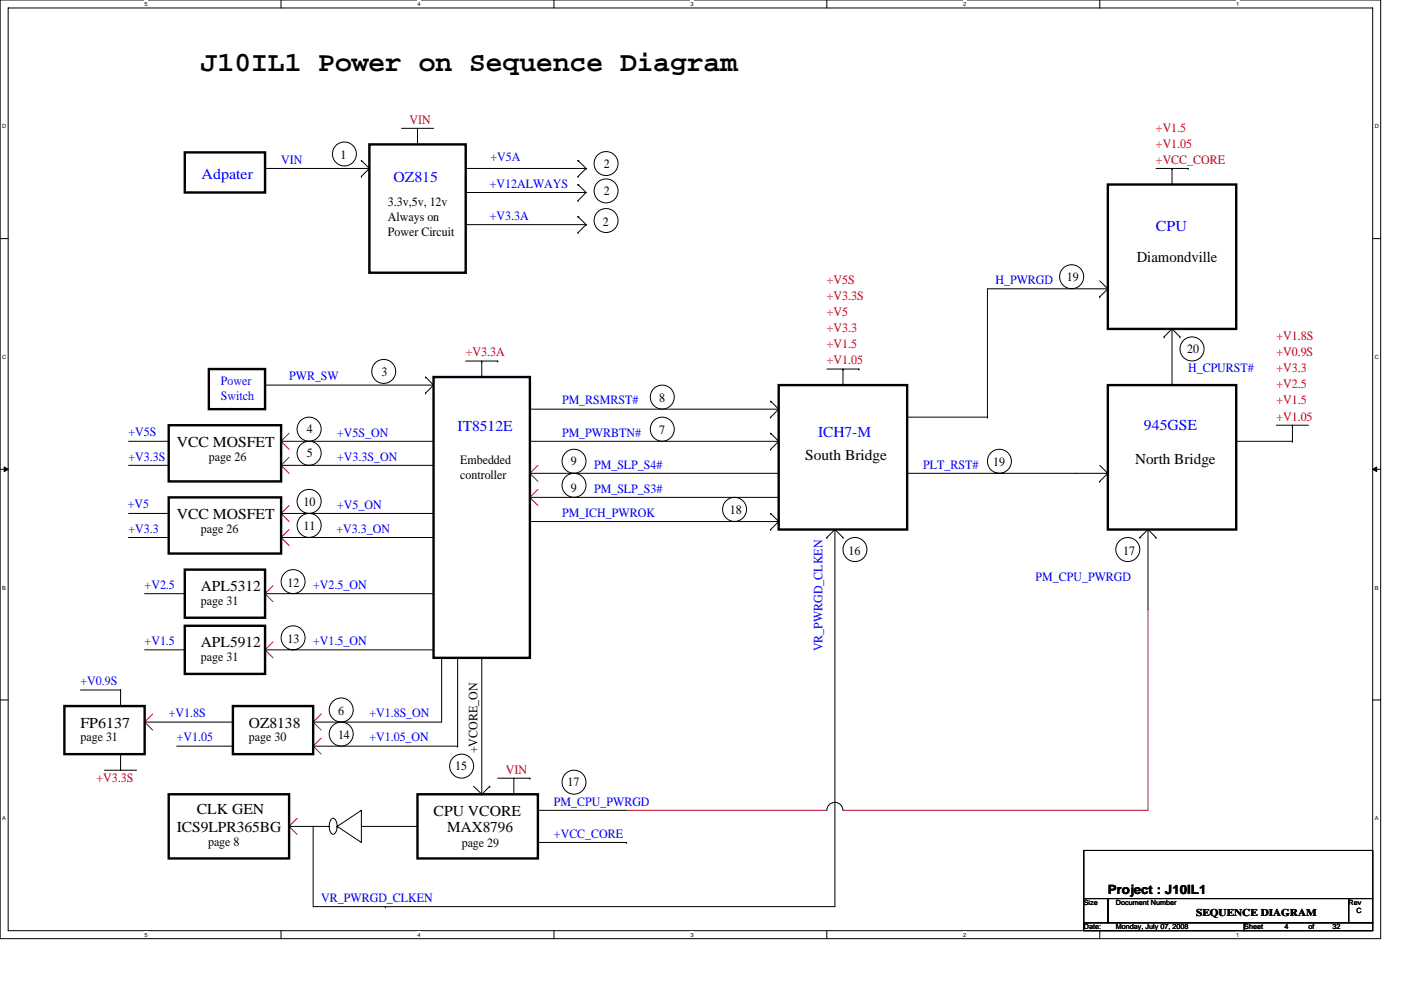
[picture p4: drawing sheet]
<svg xmlns="http://www.w3.org/2000/svg" width="297mm" height="210mm" viewBox="0 0 297 210" stroke-linecap="round" stroke-linejoin="round" font-family="sans-serif">
<path d="M0 0h292.7v199.1h-292.7zM1.7 1.7h289.3v195.7h-289.3z" fill="none" stroke="#000" stroke-width=".21"/>
<g fill="#fff">
<path d="M30.6 .2h.7v1.3h-.7z"/>
<path d="M30.6 197.6h.7v1.3h-.7z"/>
</g>
<path d="M59.6 0v1.7M59.6 197.4v1.7" fill="none" stroke="#000" stroke-width=".21"/>
<g fill="#fff">
<path d="M88.5 .2h.7v1.3h-.7z"/>
<path d="M88.5 197.6h.7v1.3h-.7z"/>
</g>
<path d="M117.5 0v1.7M117.5 197.4v1.7" fill="none" stroke="#000" stroke-width=".21"/>
<g fill="#fff">
<path d="M146.4 .2h.6v1.3h-.6z"/>
<path d="M146.4 197.6h.6v1.3h-.6z"/>
</g>
<path d="M175.3 0v1.7M175.3 197.4v1.7" fill="none" stroke="#000" stroke-width=".21"/>
<g fill="#fff">
<path d="M204.2 .2h.7v1.3h-.7z"/>
<path d="M204.2 197.6h.7v1.3h-.7z"/>
</g>
<path d="M233.2 0v1.7M233.2 197.4v1.7" fill="none" stroke="#000" stroke-width=".21"/>
<g fill="#fff">
<path d="M262.1 .2h.6v1.3h-.6z"/>
<path d="M262.1 197.6h.6v1.3h-.6z"/>
<path d="M.5 26.1h.8v1.4h-.8z"/>
<path d="M291.5 26.1h.8v1.4h-.8z"/>
<path d="M.5 75.1h.8v1.3h-.8z"/>
<path d="M291.5 75.1h.8v1.3h-.8z"/>
</g>
<path d="M0 50.6h1.7M291 50.6h1.7" fill="none" stroke="#000" stroke-width=".21"/>
<g fill="#fff">
<path d="M.5 124h.7v1.3h-.7z"/>
<path d="M291.5 124h.7v1.3h-.7z"/>
</g>
<path d="M0 99.5h1.7M291 99.5h1.7" fill="none" stroke="#000" stroke-width=".21"/>
<path d="M.9 99l.8 .5-.8 .5zM291 99.5l.9-.5v1z" fill="#000" stroke="#000" stroke-width=".21"/>
<g fill="#fff">
<path d="M.5 172.9h.7v1.3h-.7z"/>
<path d="M291.5 172.9h.7v1.3h-.7z"/>
</g>
<g fill="none" stroke="#000" stroke-width=".21">
<path d="M56.2 35.7h22.1M76.6 37.4h.1M76.6 34h.1M76.6 34l1.7 1.7M78.3 35.7l-1.7 1.7M85.1 27.2h6.8M88.5 27.2v3.4M98.7 35.7h25.6M122.6 34h.1M122.6 39.1h.1M122.6 37.4h.1M122.6 34l1.7 1.7"/>
<path d="M122.6 39.1l1.7 1.7M124.3 35.7h.1M124.3 35.7l-1.7 1.7M245.1 35.7h6.8M248.5 35.7h.1M248.5 35.7v3.4M251.9 35.7h.1M98.7 40.8h25.6M98.7 47.6h25.6M122.6 45.9h.1M122.6 42.5h.1M122.6 49.3h.1"/>
<path d="M122.6 45.9l1.7 1.7M124.3 47.6h.1M124.3 40.8l-1.7 1.7M124.3 47.6l-1.7 1.7M233.2 59.6l1.7 1.7M90.2 80h.1M90.2 80l1.7 1.7M98.7 76.6h6.8M102.1 76.6h.1M102.1 76.6v3.4M105.5 76.6h.1M175.3 78.3h6.8"/>
<path d="M178.7 78.3h.1M178.7 78.3v3.4M182.1 78.3h.1M233.2 62.9h.1M234.9 61.3h.1M234.9 61.3h-25.5v27.2M234.9 61.3l-1.7 1.6M246.8 71.5h.1M248.5 69.8v11.9M248.5 69.8l-1.7 1.7M248.5 69.8l1.7 1.7M250.2 71.5h.1"/>
<path d="M27.3 93.6h8.5M27.3 98.7h8.5M56.2 81.7h35.7M59.6 93.6h32.3M59.6 98.7h32.3M90.2 83.4h.1M91.9 93.6h.1M91.9 98.7h.1M91.9 81.7l-1.7 1.7M112.3 93.6h52.8M112.3 86.8h52.8M163.4 88.5h.1"/>
<path d="M163.4 85.1h.1M163.4 95.3h.1M163.4 91.9h.1M163.4 85.1l1.7 1.7M163.4 91.9l1.7 1.7M165.1 86.8h.1M165.1 93.6h.1M165.1 86.8l-1.7 1.7M165.1 93.6l-1.7 1.7M192.3 88.5h17.1M209.4 88.5h.1M233.2 98.7l1.7 1.7"/>
<path d="M262.1 93.6h11.9M270.6 90.2h6.8M274 90.2h.1M274 93.6h.1M274 90.2v3.4M27.3 108.9h8.5M27.3 114h8.5M59.6 108.9h32.3M59.6 114h32.3M91.9 114h.1M112.3 100.4h52.8M112.3 105.5h52.8"/>
<path d="M112.3 110.6h52.8M163.4 108.9h.1M163.4 112.3h.1M163.4 108.9l1.7 1.7M165.1 100.4h.1M165.1 105.5h.1M165.1 110.6h.1M165.1 110.6l-1.7 1.7M175.3 114h.1M177 112.3h.1M177 112.3v80h-95.3M177 112.3l1.7 1.7"/>
<path d="M177 112.3l-1.7 1.7M178.7 114h.1M192.3 100.4h42.6M233.2 102.1h.1M234.9 100.4h.1M234.9 100.4l-1.7 1.7M241.7 114h.1M243.4 112.3v17M243.4 112.3l1.7 1.7M243.4 112.3l-1.7 1.7M245.1 114h.1M30.7 125.9h8.5"/>
<path d="M30.7 137.8h8.5M56.2 125.9h35.7M56.2 137.8h35.7M91.9 125.9h.1M91.9 137.8h.1M93.6 139.5v13.7h-27.2M97 139.5v18.8M102.1 139.5h.1M102.1 139.5v29M0 148.5h1.7M17.1 146.3h8.5M25.6 146.3h.1"/>
<path d="M25.6 160v3.4M25.6 146.3v3.5M30.7 153.2h18.7M37.5 158.3h11.9M49.4 158.3h.1M66.4 158.3h30.6M97 158.3h.1M291 148.5h1.7M22.2 163.4h6.8M61.3 175.3h8.5M66.4 175.3v17h15.3M70.4 173.7l.2-.1a1.83 1.83 0 0 1 .8 2.2 .96 .96 0 0 1-1 1.1 2.58 2.58 0 0 1 0-3.2z"/>
<path d="M71.5 175.3h.1M76.6 171.9v6.8l-5.1-3.4M76.6 171.9h.1M76.6 175.3h11.9M76.6 171.9l-5.1 3.4M100.4 166.8l1.7 1.7M102.1 168.5h.1M103.8 166.8h.1M103.8 166.8l-1.7 1.7M105.5 165.1h6.8M108.9 165.1v3.4M112.3 165.1h.1"/>
<path d="M114 171.9h18.8M114 178.7h18.8M132.8 178.7h.1M175.3 171.9a1.69 1.69 0 0 1 1.7-1.7 1.69 1.69 0 0 1 1.7 1.7M81.7 192.3h.1M229.8 180.4h61.2v10.2h-61.2zM229.8 190.6h5.1v5.1h-5.1zM229.8 195.7h34v1.7h-34zM234.9 190.6h51v5.1h-51zM263.8 195.7h27.2v1.7h-27.2zM285.9 190.6h5.1v5.1h-5.1z"/>
<circle cx="73" cy="32.7" r="2.54"/>
<circle cx="128.5" cy="34.7" r="2.54"/>
<circle cx="128.5" cy="46.8" r="2.54"/>
<circle cx="128.5" cy="40.5" r="2.54"/>
<circle cx="227.2" cy="58.7" r="2.55"/>
<circle cx="81.4" cy="78.8" r="2.54"/>
<circle cx="252.7" cy="74" r="2.55"/>
<circle cx="65.5" cy="91" r="2.55"/>
<circle cx="65.5" cy="96.1" r="2.55"/>
<circle cx="121.7" cy="97.8" r="2.54"/>
<circle cx="140.4" cy="91" r="2.55"/>
<circle cx="140.4" cy="84.2" r="2.54"/>
<circle cx="211.9" cy="97.8" r="2.54"/>
<circle cx="65.5" cy="106.3" r="2.55"/>
<circle cx="65.5" cy="111.4" r="2.55"/>
<circle cx="121.7" cy="102.9" r="2.54"/>
<circle cx="155.7" cy="108" r="2.55"/>
<circle cx="181.3" cy="116.6" r="2.55"/>
<circle cx="239.1" cy="116.6" r="2.55"/>
<circle cx="62.1" cy="123.4" r="2.54"/>
<circle cx="62.1" cy="135.3" r="2.54"/>
<circle cx="72.3" cy="150.6" r="2.55"/>
<circle cx="72.3" cy="155.7" r="2.54"/>
<circle cx="97.9" cy="162.5" r="2.54"/>
<circle cx="121.7" cy="165.9" r="2.54"/>
</g>
<g fill="none" stroke="#800040" stroke-width=".21">
<path d="M59.6 93.6h.1M59.6 98.7h.1M59.6 93.6l1.7 1.7M59.6 98.7l1.7 1.7M61.3 91.9l-1.7 1.7M61.3 97l-1.7 1.7M114 98.7l-1.7 1.7M59.6 108.9h.1M59.6 114h.1M59.6 108.9l1.7 1.7M59.6 114l1.7 1.7M61.3 107.2l-1.7 1.7"/>
<path d="M61.3 112.3l-1.7 1.7M112.3 100.4h.1M112.3 105.5h.1M112.3 100.4l1.7 1.7M112.3 105.5l1.7 1.7M114 103.8l-1.7 1.7M56.2 125.9h.1M56.2 137.8h.1M56.2 125.9l1.7 1.7M56.2 137.8l1.7 1.7M57.9 124.2l-1.7 1.7M57.9 136.1l-1.7 1.7"/>
<path d="M243.4 129.3v42.6h-64.7M30.7 153.2h.1M30.7 153.2l1.7 1.7M32.4 151.4l-1.7 1.8M66.4 153.2h.1M66.4 158.3h.1M66.4 153.2l1.7 1.7M66.4 158.3l1.7 1.7M68.1 151.4l-1.7 1.8M68.1 156.5l-1.7 1.8M61.3 175.3h.1M61.3 175.3l1.7 1.7"/>
<path d="M63 173.6l-1.7 1.7M132.8 171.9h42.5"/>
</g>
<g fill="none" stroke="#000" stroke-width=".51">
<path d="M39.2 32.3h17v8.5h-17zM78.3 30.6h20.4v27.2h-20.4zM234.9 39.1h27.2v30.7h-27.2zM44.3 78.3h11.9v8.5h-11.9zM91.9 80h20.4v59.5h-20.4zM35.8 90.2h23.8v11.9h-23.8zM165.1 81.7h27.2v30.6h-27.2zM234.9 81.7h27.2v30.6h-27.2zM35.8 105.5h23.8v11.9h-23.8zM39.2 120.8h17v10.2h-17zM39.2 132.7h17v10.2h-17zM13.6 149.8h17.1v10.2h-17.1z"/>
<path d="M49.4 149.8h17v10.2h-17zM35.8 168.5h25.5v13.6h-25.5zM88.5 168.5h25.5v13.6h-25.5z"/>
</g>
<text font-size="5.9" x="42.6" y="15.2">J10IL1 Power on Sequence Diagram</text>
<g font-size="3.2" fill="#00f">
<text x="42.8" y="37.9">Adpater</text>
<text x="83.4" y="38.6">OZ815</text>
<text x="245.1" y="49">CPU</text>
<text x="97" y="91.4">IT8512E</text>
<text x="173.4" y="92.7">ICH7-M</text>
<text x="242.5" y="91.2">945GSE</text>
</g>
<g font-size="3.2">
<text x="241" y="55.6">Diamondville</text>
<text x="37.5" y="94.8">VCC MOSFET</text>
<text x="170.7" y="97.5">South Bridge</text>
<text x="240.7" y="98.3">North Bridge</text>
<text x="37.5" y="110.1">VCC MOSFET</text>
<text x="42.6" y="125.4">APL5312</text>
<text x="42.6" y="137.3">APL5912</text>
<text x="17.1" y="154.3">FP6137</text>
<text x="52.8" y="154.3">OZ8138</text>
<text x="41.7" y="172.7">CLK GEN</text>
<text x="91.9" y="173.1">CPU VCORE</text>
<text x="37.5" y="176.4">ICS9LPR365BG</text>
<text x="94.8" y="176.4">MAX8796</text>
</g>
<g font-size="2.7" fill="#f00">
<text x="86.8" y="26.2">VIN</text>
<text x="245.1" y="27.9">+V1.5</text>
<text x="245.1" y="31.3">+V1.05</text>
<text x="245.1" y="34.7">+VCC_CORE</text>
<text x="175.3" y="63.7">+V3.3S</text>
<text x="175.3" y="60.3">+V5S</text>
<text x="175.3" y="67.1">+V5</text>
<text x="175.3" y="70.5">+V3.3</text>
<text x="98.7" y="75.6">+V3.3A</text>
<text x="175.3" y="73.9">+V1.5</text>
<text x="175.3" y="77.3">+V1.05</text>
<text x="270.6" y="75.6">+V0.9S</text>
<text x="270.6" y="72.2">+V1.8S</text>
<text x="270.6" y="82.4">+V2.5</text>
<text x="270.6" y="79">+V3.3</text>
<text x="270.6" y="89.2">+V1.05</text>
<text x="270.6" y="85.8">+V1.5</text>
<text x="20.4" y="165.8">+V3.3S</text>
<text x="107.2" y="164.1">VIN</text>
</g>
<g font-size="2.7" fill="#00f">
<text x="59.6" y="34.7">VIN</text>
<text x="104" y="34.1">+V5A</text>
<text x="103.8" y="39.8">+V12ALWAYS</text>
<text x="103.8" y="46.7">+V3.3A</text>
<text x="211" y="60.3">H_PWRGD</text>
<text x="46.8" y="81.7">Power</text>
<text x="61.3" y="80.7">PWR_SW</text>
<text x="251.9" y="79">H_CPURST#</text>
<text x="46.8" y="84.9">Switch</text>
<text x="119.2" y="85.8">PM_RSMRST#</text>
<text x="27.3" y="92.4">+V5S</text>
<text x="71.5" y="92.6">+V5S_ON</text>
<text x="119.2" y="92.6">PM_PWRBTN#</text>
<text x="27.3" y="97.7">+V3.3S</text>
<text x="71.5" y="97.7">+V3.3S_ON</text>
<text x="126" y="99.4">PM_SLP_S4#</text>
<text x="195.7" y="99.4">PLT_RST#</text>
<text x="27.1" y="107.7">+V5</text>
<text x="71.5" y="107.9">+V5_ON</text>
<text x="126" y="104.5">PM_SLP_S3#</text>
<text x="27.3" y="113">+V3.3</text>
<text x="71.3" y="113">+V3.3_ON</text>
<text x="119.2" y="109.6">PM_ICH_PWROK</text>
<text x="30.7" y="124.9">+V2.5</text>
<text x="66.4" y="124.9">+V2.5_ON</text>
<text x="219.6" y="123.2">PM_CPU_PWRGD</text>
<text x="30.7" y="136.8">+V1.5</text>
<text x="66.4" y="136.8">+V1.5_ON</text>
<text x="174.4" y="138.2" transform="rotate(-90 174.4 138.2)">VR_PWRGD_CLKEN</text>
<text x="17.1" y="145.4">+V0.9S</text>
<text x="35.8" y="152.2">+V1.8S</text>
<text x="78.3" y="152">+V1.8S_ON</text>
<text x="37.5" y="157.3">+V1.05</text>
<text x="78.3" y="157.1">+V1.05_ON</text>
<text x="117.5" y="170.9">PM_CPU_PWRGD</text>
<text x="117.5" y="177.7">+VCC_CORE</text>
<text x="68.1" y="191.3">VR_PWRGD_CLKEN</text>
</g>
<g font-size="2.7">
<text x="72.2" y="33.7">1</text>
<text x="128" y="35.6">2</text>
<text x="128" y="41.4">2</text>
<text x="82.2" y="43.8">3.3v,5v, 12v</text>
<text x="82.2" y="46.9">Always on</text>
<text x="127.8" y="47.8">2</text>
<text x="82.2" y="50.1">Power Circuit</text>
<text x="226.2" y="59.6">19</text>
<text x="251.7" y="74.9">20</text>
<text x="80.9" y="79.8">3</text>
<text x="139.7" y="85.3">8</text>
<text x="65" y="91.8">4</text>
<text x="139.7" y="92.1">7</text>
<text x="44.3" y="97.7">page 26</text>
<text x="65" y="97">5</text>
<text x="97.6" y="98.4">Embedded</text>
<text x="97.6" y="101.6">controller</text>
<text x="121" y="98.7">9</text>
<text x="210.5" y="98.9">19</text>
<text x="64.4" y="107.2">10</text>
<text x="121" y="104.4">9</text>
<text x="42.6" y="113">page 26</text>
<text x="64.4" y="112.5">11</text>
<text x="154.7" y="109.1">18</text>
<text x="179.9" y="117.6">16</text>
<text x="238.1" y="117.6">17</text>
<text x="61" y="124.4">12</text>
<text x="42.6" y="128.3">page 31</text>
<text x="61" y="136.3">13</text>
<text x="42.6" y="140.3">page 31</text>
<text x="71.7" y="151.7">6</text>
<text x="17.1" y="157.3">page 31</text>
<text x="52.8" y="157.3">page 30</text>
<text x="71.7" y="156.8">14</text>
<text x="101.2" y="159.8" transform="rotate(-90 101.2 159.8)">+VCORE_ON</text>
<text x="96.5" y="163.4">15</text>
<text x="120.4" y="166.8">17</text>
<text x="44.1" y="179.4">page 8</text>
<text x="97.9" y="179.6">page 29</text>
<text x="234.9" y="189.7">Project : J10IL1</text>
</g>
<text font-size="2.2" x="253.6" y="194.3">SEQUENCE DIAGRAM</text>
<g font-size="1.5">
<text x="229.8" y="192">Size</text>
<text x="236.6" y="192">Document Number</text>
<text x="285.9" y="192">Rev</text>
<text x="229.8" y="197.1">Date:</text>
<text x="236.6" y="197.1">Monday, July 07, 2008</text>
<text x="263.8" y="197.1">Sheet</text>
<text x="272.3" y="197.1">4</text>
<text x="277.4" y="197.1">of</text>
<text x="282.5" y="197.1">32</text>
<text x="287.6" y="193.7">C</text>
</g>
<g font-size="1.2">
<text x="30.6" y="1.2">5</text>
<text x="88.5" y="1.2">4</text>
<text x="146.4" y="1.2">3</text>
<text x="204.2" y="1.2">2</text>
<text x="262.1" y="1.2">1</text>
<text x=".5" y="27.2">D</text>
<text x="291.5" y="27.2">D</text>
<text x=".5" y="76.1">C</text>
<text x="291.5" y="76.1">C</text>
<text x=".5" y="125.1">B</text>
<text x="291.5" y="125.1">B</text>
<text x=".5" y="174">A</text>
<text x="291.5" y="174">A</text>
<text x="30.6" y="198.6">5</text>
<text x="88.5" y="198.6">4</text>
<text x="146.4" y="198.6">3</text>
<text x="204.2" y="198.6">2</text>
<text x="262.1" y="198.6">1</text>
</g>
</svg>
